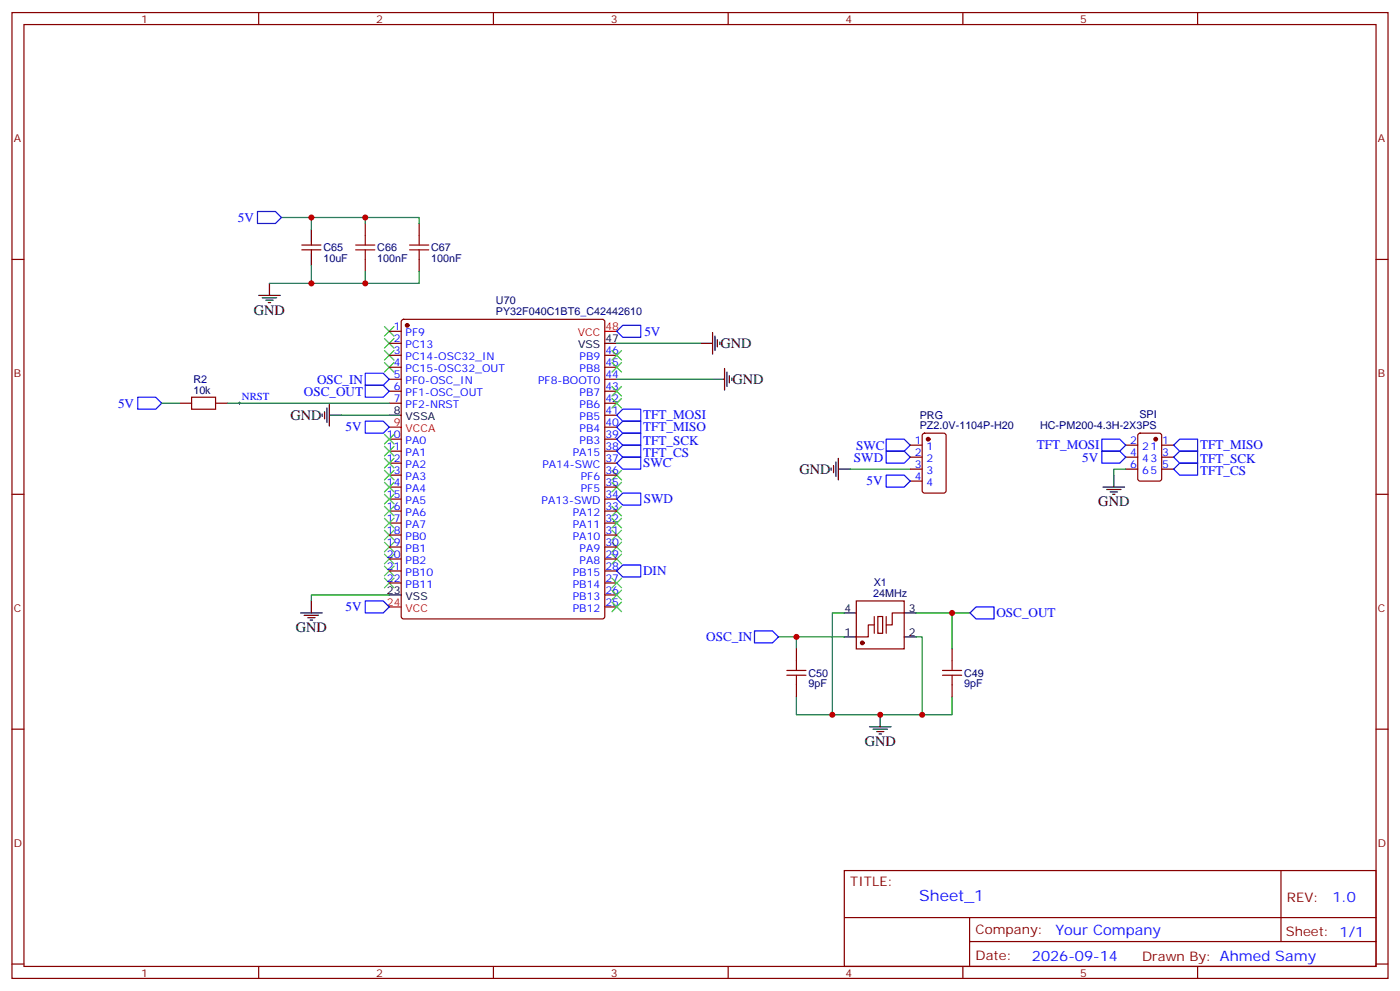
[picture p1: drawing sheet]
<svg xmlns="http://www.w3.org/2000/svg" width="412mm" height="292mm" viewBox="0 0 412 292" stroke-linecap="round" stroke-linejoin="round" font-family="sans-serif">
<g fill="none" stroke="#870000" stroke-width=".35">
<path d="M3.5 3.7h405.4v284.3h-405.4zM7.1 7.2h398.2v277.3h-398.2zM76.2 3.7v3.5M145.3 3.7v3.5M214.5 3.7v3.5M283.6 3.7v3.5M352.8 3.7v3.5M3.5 76.4h3.6M88.9 73.6h5.6M88.9 72.1h5.6M91.7 71.1v1M91.7 73.6v1"/>
<path d="M107.6 65.8v3.5M107.6 76.4v3.5M123.5 65.8v3.5M123.5 76.4v3.5M405.3 76.4h3.6M114.7 97.5h3.5M118.4 94.2l.5-.2h58.5l.5 .2 .3 .5v86.8l-.3 .5-.5 .2h-58.5l-.5-.2-.2-.5v-86.8zM52.9 118.7h3.5M63.5 118.7h3.5M114.7 101.1h3.5M114.7 104.6h3.5M114.7 108.1h3.5"/>
<path d="M114.7 111.7h3.5M114.7 115.2h3.5M114.7 118.7h3.5M178.2 104.6h3.5M178.2 108.1h3.5M178.2 111.7h3.5M178.2 115.2h3.5M178.2 118.7h3.5M114.7 129.3h3.5M114.7 132.8h3.5M114.7 136.3h3.5M114.7 139.9h3.5"/>
<path d="M178.2 129.3h3.5M178.2 132.8h3.5M178.2 136.3h3.5M178.2 139.9h3.5M178.2 125.8h3.5M178.2 122.2h3.5M268.1 131.1h3.5M268.1 138.1h3.5M268.1 134.6h3.5M271.9 127.7l.4-.2h5.7l.6 .5 .1 16.5-.5 .6-5.9 .1-.6-.5-.1-16.5zM331.6 131.1h3.5M331.6 138.1h3.5"/>
<path d="M331.6 134.6h3.5M335.4 127.7l.4-.2h5.7l.6 .5 .1 12.9-.5 .7h-5.9l-.6-.4-.1-13zM342.2 131.1h3.5M342.2 138.1h3.5M342.2 134.6h3.5M3.5 145.5h3.6M114.7 143.4h3.5M114.7 146.9h3.5M114.7 150.5h3.5M114.7 154h3.5M114.7 157.5h3.5M178.2 143.4h3.5"/>
<path d="M178.2 146.9h3.5M178.2 150.5h3.5M178.2 154h3.5M178.2 157.5h3.5M268.1 141.6h3.5M405.3 145.5h3.6M114.7 161h3.5M114.7 164.6h3.5M114.7 168.1h3.5M114.7 171.6h3.5M178.2 161h3.5M178.2 164.6h3.5"/>
<path d="M178.2 168.1h3.5M178.2 171.6h3.5M178.2 178.7h3.5M178.2 175.2h3.5M252.2 176.9h14.1v14.1h-14.1zM234.6 191v3.6M257.5 184h-1.7v3.5h-3.6M258.6 181.5h1.4v4.9h-1.4zM266.3 180.4h-3.5v3.6h-1.7M280.5 191v3.6M3.5 214.7h3.6M234.6 201.6v3.5"/>
<path d="M280.5 201.6v3.5M405.3 214.7h3.6M248.7 256.3h156.6v28.2h-156.6zM377.3 256.3v20.9M248.7 270.1h156.5M285.6 277.2h119.6M285.6 270.1v14.2M3.5 283.8h3.6M76.2 284.5v3.5M145.3 284.5v3.5M214.5 284.5v3.5M283.6 284.5v3.5"/>
<path d="M352.8 284.5v3.5M405.3 283.8h3.6"/>
</g>
<g fill="none" stroke="#3c3" stroke-width=".35">
<path d="M113.2 99.7l2.9 2.8M113.2 96.1l2.9 2.9M116.1 99.7l-2.9 2.8M116.1 96.1l-2.9 2.9M113.2 106.7l2.9 2.8M113.2 103.2l2.9 2.8M116.1 106.7l-2.9 2.8M116.1 103.2l-2.9 2.8M180.3 103.2l2.8 2.8M180.3 106.7l2.8 2.8M180.3 113.8l2.8 2.8M180.3 117.3l2.8 2.8"/>
<path d="M183.1 103.2l-2.8 2.8M183.1 106.7l-2.8 2.8M183.1 113.8l-2.8 2.8M183.1 117.3l-2.8 2.8M113.2 127.9l2.9 2.8M113.2 131.4l2.9 2.8M113.2 134.9l2.9 2.9M113.2 138.5l2.9 2.8M116.1 127.9l-2.9 2.8M116.1 131.4l-2.9 2.8M116.1 134.9l-2.9 2.9M116.1 138.5l-2.9 2.8"/>
<path d="M180.3 138.5l2.8 2.8M183.1 138.5l-2.8 2.8M113.2 159.6l2.9 2.9M113.2 156.1l2.9 2.8M113.2 142l2.9 2.8M113.2 145.5l2.9 2.8M113.2 149l2.9 2.9M113.2 152.6l2.9 2.8M116.1 159.6l-2.9 2.9M116.1 156.1l-2.9 2.8M116.1 142l-2.9 2.8M116.1 145.5l-2.9 2.8"/>
<path d="M116.1 149l-2.9 2.9M116.1 152.6l-2.9 2.8M180.3 159.6l2.8 2.9M180.3 156.1l2.8 2.8M180.3 149l2.8 2.9M180.3 142l2.8 2.8M180.3 152.6l2.8 2.8M183.1 159.6l-2.8 2.9M183.1 156.1l-2.8 2.8M183.1 149l-2.8 2.9M183.1 142l-2.8 2.8M183.1 152.6l-2.8 2.8"/>
<path d="M113.2 170.2l2.9 2.8M113.2 166.7l2.9 2.8M113.2 163.2l2.9 2.8M116.1 170.2l-2.9 2.8M116.1 166.7l-2.9 2.8M116.1 163.2l-2.9 2.8M180.3 163.2l2.8 2.8M180.3 170.2l2.8 2.8M180.3 173.7l2.8 2.9M180.3 177.3l2.8 2.8M183.1 163.2l-2.8 2.8M183.1 170.2l-2.8 2.8"/>
<path d="M183.1 173.7l-2.8 2.9M183.1 177.3l-2.8 2.8"/>
</g>
<g fill="#870000" stroke="#870000" stroke-width=".35">
<circle cx="340.4" cy="129.3" r=".53"/>
<circle cx="273.4" cy="129.3" r=".53"/>
<circle cx="119.9" cy="95.8" r=".53"/>
<circle cx="254" cy="189.3" r=".53"/>
</g>
<g fill="none" stroke="#000" stroke-width=".35">
<path d="M91.7 67.6v3.5M91.7 74.6v3.5M76.2 87h6.3M77.3 87.7h4.2M78.3 88.4h2.1M79 89.1h.7M79.4 83.4v3.6M209.9 97.9v6.3M210.6 99v4.2M97 119.1v6.3M178.2 101.1h3.5M206.4 101.1h3.5"/>
<path d="M209.9 111.7h3.5M211.3 100v2.1M212 100.7v.7M213.4 108.5v6.3M214.1 109.5v4.3M214.8 110.6v2.1M215.5 111.3v.7M94.9 121.9v.7M95.6 121.2v2.1M96.3 120.1v4.3M97 122.2h3.5M114.7 122.2h3.5"/>
<path d="M244.8 137.8v.7M245.5 137.1v2.1M246.2 136v4.2M246.9 138.1h3.6M246.9 134.9v6.4M328.1 139.9v3.5M324.9 143.4h6.4M326 144.1h4.2M327 144.8h2.1M327.7 145.5h.7M91.7 176.9v3.5M114.7 175.2h3.5"/>
<path d="M88.5 180.4h6.4M89.6 181.2h4.2M90.7 181.9h2.1M91.4 182.6h.7M248.7 180.4h3.5M248.7 187.5h3.5M266.3 180.4h3.6M266.3 187.5h3.6M256.1 214h6.4M257.2 214.7h4.2M258.2 215.4h2.1M258.9 216.1h.7"/>
<path d="M259.3 210.4v3.6"/>
</g>
<g fill="none" stroke="#00f" stroke-width=".35">
<path d="M75.8 62.3h5.3l1.8 1.7-1.8 1.8h-5.3zM183.4 95.8h5.3v3.5h-5.3l-1.7-1.8zM40.6 116.9h5.3l1.7 1.8-1.7 1.8h-5.3zM107.6 109.9h5.3l1.8 1.8-1.8 1.7h-5.3zM107.6 113.4h5.3l1.8 1.8-1.8 1.7h-5.3zM107.6 124h5.3l1.8 1.8-1.8 1.7h-5.3zM181.7 129.3l1.7-1.8h5.3v3.6h-5.3zM183.4 134.6h5.3v3.5h-5.3l-1.7-1.8zM183.4 120.5h5.3v3.5h-5.3l-1.7-1.8zM183.4 124h5.3v3.5h-5.3l-1.7-1.7zM183.4 131.1h5.3v3.5h-5.3l-1.7-1.8zM261.1 129.3h5.2l1.8 1.8-1.8 1.7h-5.2z"/>
<path d="M261.1 132.8h5.2l1.8 1.8-1.8 1.7h-5.2zM261.1 139.9h5.2l1.8 1.7-1.8 1.8h-5.2zM324.6 129.3h5.2l1.8 1.8-1.8 1.7h-5.2zM324.6 132.8h5.2l1.8 1.8-1.8 1.7h-5.2zM345.7 131.1l1.8-1.8h5.3v3.5h-5.3zM345.7 134.6l1.8-1.8h5.3v3.5h-5.3zM347.5 136.3h5.3v3.6h-5.3l-1.8-1.8zM181.7 146.9l1.7-1.7h5.3v3.5h-5.3zM107.6 176.9h5.3l1.8 1.8-1.8 1.7h-5.3zM183.4 166.3h5.3v3.6h-5.3l-1.7-1.8zM287.5 178.7h5.3v3.5h-5.3l-1.7-1.8zM222.2 185.7h5.3l1.8 1.8-1.8 1.8h-5.3z"/>
</g>
<g fill="none" stroke="#008700" stroke-width=".35">
<path d="M82.9 64h40.6v1.8M91.7 64v3.6M91.7 78.1v5.3M107.6 64v1.8M107.6 79.9v3.5M123.5 79.9v3.5h-44.1M47.6 118.7h5.3M67 118.7h47.7M181.7 101.1h24.7M181.7 111.7h28.2M100.5 122.2h14.2M250.5 138.1h17.6"/>
<path d="M331.6 138.1h-3.5v1.8M114.7 175.2h-23v1.7M229.3 187.5h19.4M234.6 187.5v3.5M248.7 180.4h-3.5v30M269.9 187.5h1.7v22.9M269.9 180.4h15.9M280.5 180.4v10.6M234.6 205.1v5.3h45.9v-5.3"/>
</g>
<g fill="none" stroke="#a10000" stroke-width=".35">
<path d="M104.8 72.1h5.6M104.8 73.6h5.6M107.6 69.3v2.8M107.6 73.6v2.8M120.6 72.1h5.7M120.6 73.6h5.7M123.5 69.3v2.8M123.5 73.6v2.8M56.4 116.9h7.1v3.6h-7.1zM231.8 197.4h5.6M231.8 198.8h5.6M234.6 194.6v2.8"/>
<path d="M234.6 198.8v2.8M277.6 197.4h5.7M277.6 198.8h5.7M280.5 194.6v2.8M280.5 198.8v2.8"/>
</g>
<path d="M70.2 118.7h.7M70.6 118.4v.7" fill="none" stroke="#000" stroke-width=".29"/>
<path d="M178.2 97.5h3.5M114.7 125.8h3.5M114.7 178.7h3.5" fill="none" stroke="#f00" stroke-width=".35"/>
<path d="M257.5 181.5v4.9M261.1 181.5v4.9" fill="none" stroke="#871200" stroke-width=".35"/>
<g fill="#c00">
<circle cx="91.7" cy="64" r=".88"/>
<circle cx="107.6" cy="64" r=".88"/>
<circle cx="91.7" cy="83.4" r=".88"/>
<circle cx="107.6" cy="83.4" r=".88"/>
<circle cx="245.2" cy="210.4" r=".88"/>
<circle cx="271.6" cy="210.4" r=".88"/>
<circle cx="280.5" cy="180.4" r=".88"/>
<circle cx="259.3" cy="210.4" r=".88"/>
<circle cx="234.6" cy="187.5" r=".88"/>
</g>
<text font-size="4.6" fill="#00f" x="270.8" y="265.3">Sheet_1</text>
<g font-size="4.2">
<text x="74.8" y="92.6">GND</text>
<text x="212.2" y="102.5">GND</text>
<text x="215.7" y="113.1">GND</text>
<text x="85.5" y="123.7">GND</text>
<text x="235.5" y="139.5">GND</text>
<text x="323.5" y="149">GND</text>
<text x="87.1" y="186.1">GND</text>
<text x="254.7" y="219.6">GND</text>
</g>
<g font-size="4.2" fill="#00f">
<text x="392.5" y="265.6">1.0</text>
<text x="310.9" y="275.1">Your Company</text>
<text x="304" y="282.9">2026-09-14</text>
</g>
<g font-size="3.9" fill="#00f">
<text x="70" y="65.3">5V</text>
<text x="189.8" y="98.8">5V</text>
<text x="93.4" y="112.9">OSC_IN</text>
<text x="34.8" y="120">5V</text>
<text x="89.5" y="116.4">OSC_OUT</text>
<text x="189.4" y="123.4">TFT_MOSI</text>
<text x="101.8" y="127">5V</text>
<text x="189.4" y="127">TFT_MISO</text>
<text x="189.4" y="130.9">TFT_SCK</text>
<text x="189.4" y="137.6">SWC</text>
<text x="189.4" y="134.4">TFT_CS</text>
<text x="251.6" y="135.9">SWD</text>
<text x="252.2" y="132.3">SWC</text>
<text x="305.4" y="132.3">TFT_MOSI</text>
<text x="318.8" y="136.1">5V</text>
<text x="353.5" y="132.3">TFT_MISO</text>
<text x="353.5" y="136.2">TFT_SCK</text>
<text x="255.3" y="142.9">5V</text>
<text x="353.5" y="139.7">TFT_CS</text>
<text x="189.7" y="148.2">SWD</text>
<text x="189.4" y="169.3">DIN</text>
<text x="101.8" y="179.9">5V</text>
<text x="293.5" y="181.7">OSC_OUT</text>
<text x="208" y="188.8">OSC_IN</text>
</g>
<g font-size="3.9" fill="#800">
<text x="250.5" y="260.9">TITLE:</text>
<text x="379.1" y="265.6">REV:</text>
<text x="287.4" y="275.1">Company:</text>
<text x="378.7" y="275.7">Sheet: 1/1</text>
<text x="287.4" y="282.8">Date:</text>
<text x="336.4" y="282.8">Drawn By: Ahmed Samy</text>
</g>
<g font-size="3.2" fill="#800">
<text x="41.6" y="6.7">1</text>
<text x="110.8" y="6.7">2</text>
<text x="179.9" y="6.7">3</text>
<text x="249.1" y="6.7">4</text>
<text x="318.2" y="6.7">5</text>
<text x="4.1" y="41.8">A</text>
<text x="405.9" y="41.8">A</text>
<text x="4.1" y="110.9">B</text>
<text x="405.9" y="110.9">B</text>
<text x="4.1" y="180.1">C</text>
<text x="405.9" y="180.1">C</text>
<text x="4.1" y="249.2">D</text>
<text x="405.9" y="249.2">D</text>
<text x="41.6" y="287.5">1</text>
<text x="110.8" y="287.5">2</text>
<text x="179.9" y="287.5">3</text>
<text x="249.1" y="287.5">4</text>
<text x="318.2" y="287.5">5</text>
</g>
<g font-size="3.2" fill="#000080">
<text x="95.2" y="77.2">10uF</text>
<text x="95.2" y="74">C65</text>
<text x="111.1" y="77.2">100nF</text>
<text x="111.1" y="74">C66</text>
<text x="127" y="77.2">100nF</text>
<text x="127" y="74">C67</text>
<text x="146.1" y="89.6">U70</text>
<text x="146.1" y="92.8">PY32F040C1BT6_C42442610</text>
<text x="57" y="112.8">R2</text>
<text x="57" y="115.9">10k</text>
<text x="270.9" y="123.3">PRG</text>
<text x="335.7" y="123.1">SPI</text>
<text x="270.9" y="126.4">PZ2.0V-1104P-H20</text>
<text x="306.4" y="126.3">HC-PM200-4.3H-2X3PS</text>
<text x="257.4" y="172.5">X1</text>
<text x="257.2" y="175.7">24MHz</text>
<text x="238.1" y="202.4">9pF</text>
<text x="238.1" y="199.3">C50</text>
<text x="284" y="202.4">9pF</text>
<text x="284" y="199.3">C49</text>
</g>
<g font-size="3.2" fill="#00f">
<text x="116" y="97.2">1</text>
<text x="116" y="100.7">2</text>
<text x="119.5" y="99">PF9</text>
<text x="116" y="104.2">3</text>
<text x="116" y="107.8">4</text>
<text x="119.5" y="102.5">PC13</text>
<text x="119.5" y="106">PC14-OSC32_IN</text>
<text x="170.7" y="106">PB9</text>
<text x="178.3" y="107.8">45</text>
<text x="178.3" y="104.2">46</text>
<text x="116" y="111.3">5</text>
<text x="119.5" y="109.5">PC15-OSC32_OUT</text>
<text x="119.5" y="113.1">PF0-OSC_IN</text>
<text x="158.5" y="113.1">PF8-BOOT0</text>
<text x="170.7" y="109.5">PB8</text>
<text x="178.3" y="111.3">44</text>
<text x="71.3" y="117.8">NRST</text>
<text x="116" y="114.8">6</text>
<text x="116" y="118.4">7</text>
<text x="119.5" y="116.6">PF1-OSC_OUT</text>
<text x="170.7" y="116.6">PB7</text>
<text x="178.3" y="118.4">42</text>
<text x="178.3" y="114.8">43</text>
<text x="119.5" y="120.1">PF2-NRST</text>
<text x="170.7" y="123.6">PB5</text>
<text x="170.7" y="120.1">PB6</text>
<text x="178.3" y="125.4">40</text>
<text x="178.3" y="121.9">41</text>
<text x="114" y="128.9">10</text>
<text x="119.5" y="130.7">PA0</text>
<text x="170.7" y="130.7">PB3</text>
<text x="170.7" y="127.2">PB4</text>
<text x="178.3" y="128.9">39</text>
<text x="269.4" y="130.7">1</text>
<text x="332.9" y="130.7">2</text>
<text x="342.4" y="130.7">1</text>
<text x="114" y="132.5">11</text>
<text x="114" y="136">12</text>
<text x="119.5" y="134.2">PA1</text>
<text x="119.5" y="137.8">PA2</text>
<text x="159.8" y="137.8">PA14-SWC</text>
<text x="168.7" y="134.2">PA15</text>
<text x="178.3" y="136">37</text>
<text x="178.3" y="132.5">38</text>
<text x="269.4" y="134.2">2</text>
<text x="269.4" y="137.8">3</text>
<text x="272.9" y="132.5">1</text>
<text x="272.9" y="136">2</text>
<text x="332.9" y="137.8">6</text>
<text x="332.9" y="134.2">4</text>
<text x="336.4" y="136">43</text>
<text x="336.4" y="132.5">21</text>
<text x="342.4" y="134.2">3</text>
<text x="342.4" y="137.8">5</text>
<text x="114" y="139.5">13</text>
<text x="114" y="143.1">14</text>
<text x="119.5" y="141.3">PA3</text>
<text x="171.1" y="141.3">PF6</text>
<text x="178.3" y="143.1">35</text>
<text x="178.3" y="139.5">36</text>
<text x="269.4" y="141.3">4</text>
<text x="272.9" y="139.5">3</text>
<text x="272.9" y="143.1">4</text>
<text x="336.4" y="139.5">65</text>
<text x="114" y="146.6">15</text>
<text x="119.5" y="144.8">PA4</text>
<text x="119.5" y="148.3">PA5</text>
<text x="159.5" y="148.3">PA13-SWD</text>
<text x="171.1" y="144.8">PF5</text>
<text x="178.3" y="146.6">34</text>
<text x="114" y="150.1">16</text>
<text x="114" y="153.6">17</text>
<text x="119.5" y="151.9">PA6</text>
<text x="119.5" y="155.4">PA7</text>
<text x="168.7" y="155.4">PA11</text>
<text x="168.7" y="151.9">PA12</text>
<text x="178.3" y="153.6">32</text>
<text x="178.3" y="150.1">33</text>
<text x="114" y="157.2">18</text>
<text x="114" y="160.7">19</text>
<text x="119.5" y="158.9">PB0</text>
<text x="168.7" y="158.9">PA10</text>
<text x="178.3" y="160.7">30</text>
<text x="178.3" y="157.2">31</text>
<text x="114" y="164.2">20</text>
<text x="114" y="167.7">21</text>
<text x="119.5" y="162.5">PB1</text>
<text x="119.5" y="166">PB2</text>
<text x="170.7" y="166">PA8</text>
<text x="170.7" y="162.5">PA9</text>
<text x="178.3" y="167.7">28</text>
<text x="178.3" y="164.2">29</text>
<text x="114" y="171.3">22</text>
<text x="119.5" y="169.5">PB10</text>
<text x="119.5" y="173">PB11</text>
<text x="168.7" y="173">PB14</text>
<text x="168.7" y="169.5">PB15</text>
<text x="178.3" y="171.3">27</text>
<text x="168.7" y="176.6">PB13</text>
<text x="178.3" y="178.3">25</text>
<text x="178.3" y="174.8">26</text>
<text x="168.7" y="180.1">PB12</text>
</g>
<g font-size="3.2" fill="#f00">
<text x="170.2" y="99">VCC</text>
<text x="178.3" y="97.2">48</text>
<text x="116" y="125.4">9</text>
<text x="119.5" y="127.2">VCCA</text>
<text x="114" y="178.3">24</text>
<text x="119.5" y="180.1">VCC</text>
</g>
<g font-size="3.2">
<text x="178.3" y="100.7">47</text>
<text x="170.3" y="102.5">VSS</text>
<text x="116" y="121.9">8</text>
<text x="119.5" y="123.6">VSSA</text>
<text x="114" y="174.8">23</text>
<text x="119.5" y="176.6">VSS</text>
<text x="248.8" y="180.1">4</text>
<text x="267.8" y="180.1">3</text>
<text x="248.8" y="187.1">1</text>
<text x="267.8" y="187.1">2</text>
</g>
</svg>
